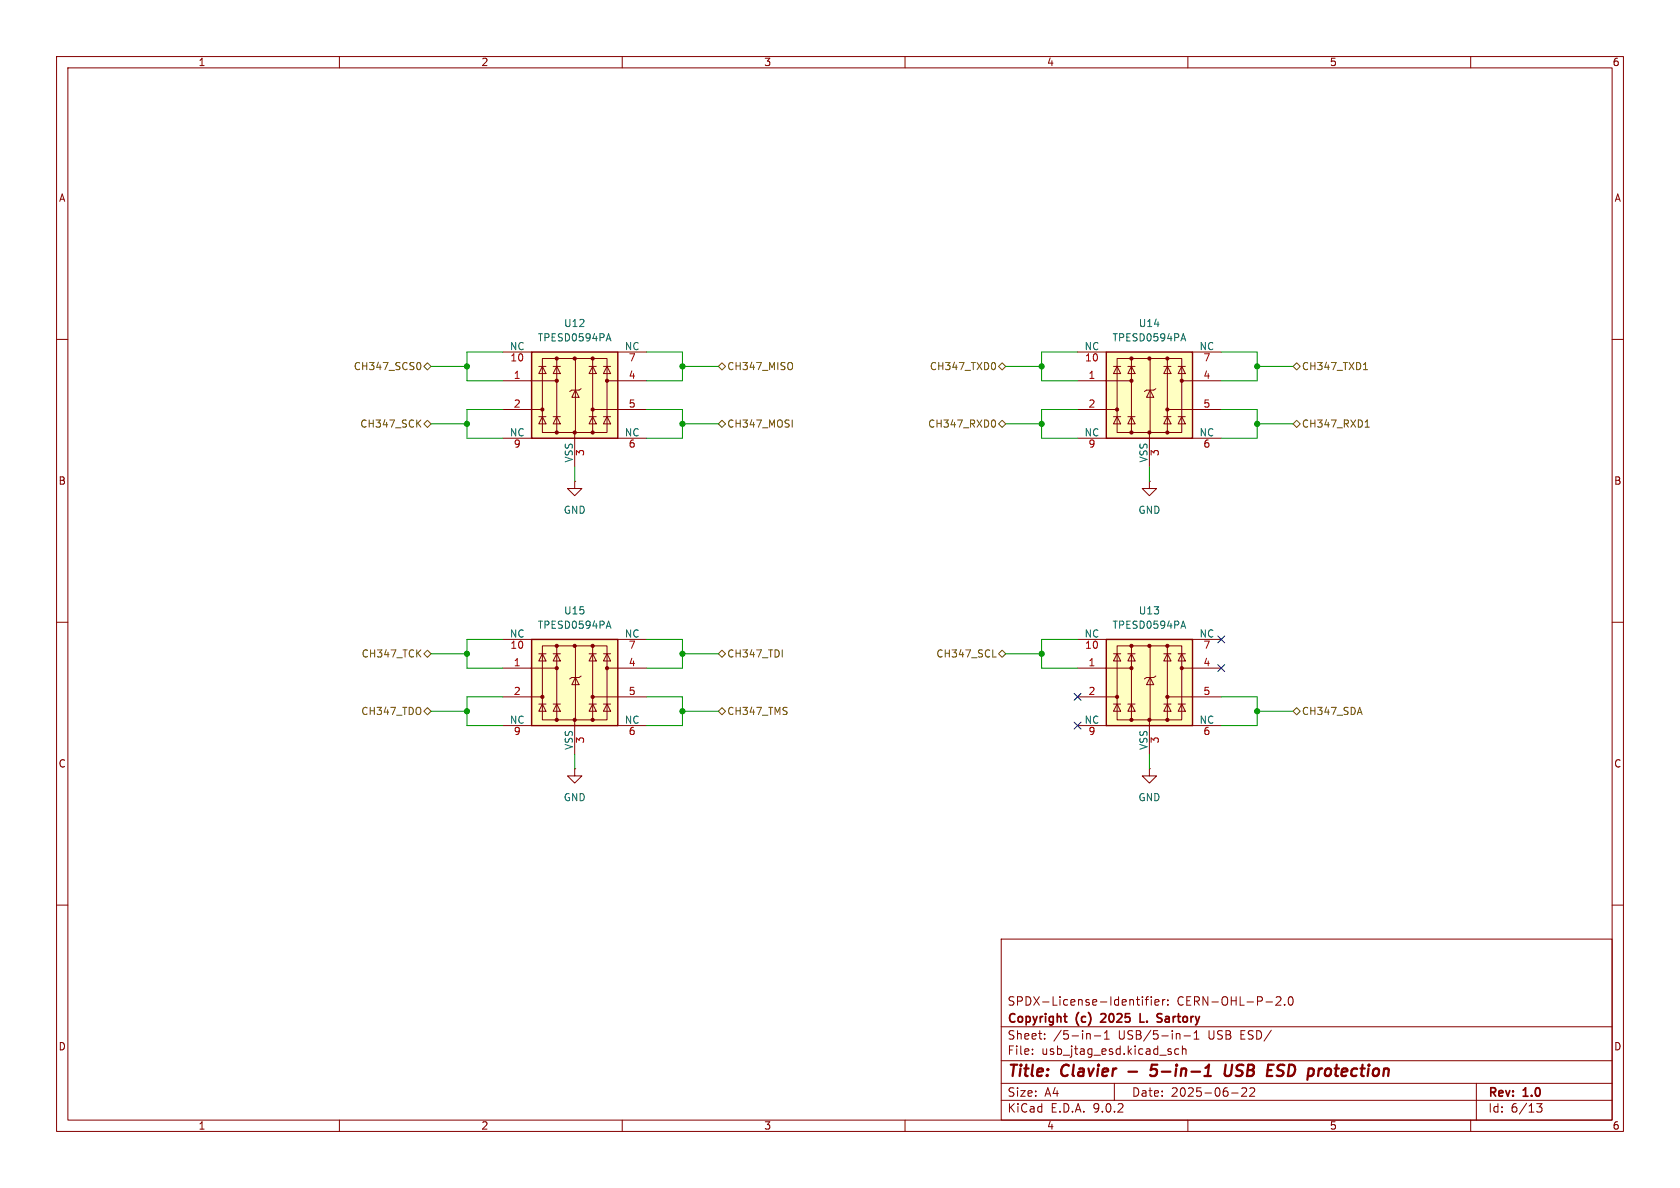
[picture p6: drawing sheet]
<svg xmlns="http://www.w3.org/2000/svg" width="297mm" height="210mm" viewBox="0 0 297 210" stroke-linecap="round" stroke-linejoin="round" font-family="sans-serif">
<g fill="none" stroke="#840000" stroke-width=".18">
<path d="M10 10h277v190h-277zM12 12h273v186h-273zM60 10v2M110 10v2M160 10v2M210 10v2M260 10v2M10 60h2M285 60h2M10 110h2M285 110h2M203.2 135.9v1.3h1.3l-1.3 1.2-1.3-1.2h1.3"/>
<path d="M203.2 135.9h.1M10 160h2M177 166h108v32h-108zM200.9 176.7h.6M201.3 177.7h.2M202 176.2v.1M202 176.7v1M202.5 176.7h.5M203 176.2l-.3 .2v1.3M203.5 176.2v.1M203.5 176.7v1M204.2 177.2l.7-.1-.1-.3-.4-.1-.2 .2v.7h.6"/>
<path d="M205.5 176.7v1M206 176.7l-.3 .1-.2 .2M206.5 177.6v.1M206.5 176.8v.1M225.6 176.3l.6-.1 .2 .1 .1 .3-1 1.1h1M227.1 177.6v.1M227.9 176.3l.2-.1a.81 .81 0 0 1 .6 .6 .81 .81 0 0 1-.3 .8l-.2 .1a.81 .81 0 0 1-.3-1.4zM285 160h2M60 198v2M110 198v2M160 198v2M177 194.5h108"/>
<path d="M177 191.5h108M177 187.5h108M177 181.5h108M182.5 186.3v.1M182.5 185.5v.1M184.7 183.6v.1M184.7 182.8v.1M192.3 182.7h.2l.2 .2v.8M193.5 183.1h1.1M195.2 183.7h.9M195.2 182.6l.5-.4v1.5M197 191.5v3"/>
<path d="M206.9 185.9l.2 .2-.2 .3M206.9 185.4l.1 .1M208.2 182.7h.2l.2 .2v.8M208.4 185.5l-.4-.1-.3 .3v.4l.1 .2h.6M209 185.5l.2-.1 .4 .1 .1 .9M209 184.9v1.5M209.3 183.1h1.2M210 198v2M211.1 183.7h.9M211.1 182.6l.4-.4v1.5M217.7 193.2h1.2M219.5 192.4l.6-.1 .2 .1 .1 .3-.9 1.1h.9"/>
<path d="M221 192.4l.5-.1 .2 .1 .1 .3-.9 1.1h.9M260 198v2M261 191.5v6.5M271.7 195.1h.9l-.5 .6 .4 .1v.7l-.2 .1-.6-.1"/>
</g>
<path d="M199.5 189.4h1.5M203.3 190l.3 .2 .7-.1M204.6 188.2h-1l-.2 1 .3-.2 .7 .1M212.9 190.2h1.2M213.3 188.7l.4-.5-.2 2M216.7 188.2l-.2 1.6 .1 .3a.66 .66 0 0 0 1-.3l.2-1.6M225.7 190.1l.3 .1 .6-.1M225.9 188.8l.1 .3 .6 .2M226.8 188.2h-.5l-.4 .4M234.4 189.1l-.2 .7 .2 .3" fill="none" stroke="#840000" stroke-width=".4"/>
<path d="M188.1 179.7h.5M194.7 179.3h-.1M195.4 179.8l-.8 .9h.9M201.6 179.2v1.5h.7M205.1 180l.3 .3-.1 .2-.2 .2M205.2 179.2l.2 .1M188.5 180.7h.1" fill="none" stroke="#840000" stroke-width=".3"/>
<path d="M195.6 62.2h15.2v15.3h-15.2z" fill="#ffffc2"/>
<g fill="none" stroke="#840000" stroke-width=".18">
<path d="M190.5 67.3h9.5M190.5 72.4h7M190.5 62.2h5.1M190.5 77.5h5.1M196.8 64.8h1.3M196.8 73.7h1.3M197.5 63.4h11.4v13.1h-11.4zM197.5 64.8l.6 1.2h-1.3zM197.5 73.7l.6 1.2h-1.3zM199.4 64.8h1.3M199.4 73.7h1.3M200 64.8l.7 1.2h-1.3z"/>
<path d="M200 73.7l.7 1.2h-1.3zM200 63.4v13.1M203.2 76.5v6.1M203.3 69l.7 1.2h-1.3zM203.3 63.4v13.1M204.3 68.7l-.3 .3h-1.3l-.4 .2M205.7 64.8h1.3M205.7 73.7h1.3M206.4 64.8l.6 1.2h-1.3zM206.4 73.7l.6 1.2h-1.3zM206.4 63.4v13.1M206.4 72.4h9.5"/>
<path d="M208.3 64.8h1.2M208.3 73.7h1.2M208.9 64.8l.6 1.2h-1.2zM208.9 73.7l.6 1.2h-1.2zM208.9 67.3h7M210.8 62.2h5.1M210.8 77.5h5.1M203.2 85.1v1.3h1.3l-1.3 1.2-1.3-1.2h1.3M203.2 85.1h.1"/>
</g>
<path d="M195.6 62.2h15.2v15.3h-15.2z" fill="none" stroke="#840000" stroke-width=".25"/>
<g fill="#840000" stroke="#840000" stroke-width=".18">
<circle cx="197.5" cy="72.4" r=".28"/>
<circle cx="200" cy="63.4" r=".28"/>
<circle cx="200" cy="67.3" r=".28"/>
<circle cx="200" cy="76.5" r=".28"/>
<circle cx="203.2" cy="63.4" r=".28"/>
<circle cx="203.2" cy="76.5" r=".28"/>
<circle cx="206.4" cy="63.4" r=".28"/>
<circle cx="206.4" cy="72.4" r=".28"/>
<circle cx="206.4" cy="76.5" r=".28"/>
<circle cx="208.9" cy="67.3" r=".28"/>
</g>
<path d="M208.9 59.9h.6M209.2 59l.4 1.3" fill="none" stroke="#006464" stroke-width=".18"/>
<path d="M94 62.2h15.2v15.3h-15.2z" fill="#ffffc2"/>
<g fill="none" stroke="#840000" stroke-width=".18">
<path d="M88.9 67.3h9.5M88.9 72.4h7M88.9 62.2h5.1M88.9 77.5h5.1M95.2 64.8h1.3M95.2 73.7h1.3M95.9 63.4h11.4v13.1h-11.4zM95.9 64.8l.6 1.2h-1.3zM95.9 73.7l.6 1.2h-1.3zM97.8 64.8h1.3M97.8 73.7h1.3M98.4 64.8l.7 1.2h-1.3z"/>
<path d="M98.4 73.7l.7 1.2h-1.3zM98.4 63.4v13.1M101.6 76.5v6.1M101.7 69l.7 1.2h-1.3zM101.7 63.4v13.1M102.7 68.7l-.3 .3h-1.3l-.4 .2M104.1 64.8h1.3M104.1 73.7h1.3M104.8 64.8l.6 1.2h-1.3zM104.8 73.7l.6 1.2h-1.3zM104.8 63.4v13.1M104.8 72.4h9.5"/>
<path d="M106.7 64.8h1.2M106.7 73.7h1.2M107.3 64.8l.6 1.2h-1.2zM107.3 73.7l.6 1.2h-1.2zM107.3 67.3h7M109.2 62.2h5.1M109.2 77.5h5.1"/>
</g>
<path d="M94 62.2h15.2v15.3h-15.2z" fill="none" stroke="#840000" stroke-width=".25"/>
<g fill="#840000" stroke="#840000" stroke-width=".18">
<circle cx="95.9" cy="72.4" r=".28"/>
<circle cx="98.4" cy="63.4" r=".28"/>
<circle cx="98.4" cy="67.3" r=".28"/>
<circle cx="98.4" cy="76.5" r=".28"/>
<circle cx="101.6" cy="63.4" r=".28"/>
<circle cx="101.6" cy="76.5" r=".28"/>
<circle cx="104.8" cy="63.4" r=".28"/>
<circle cx="104.8" cy="72.4" r=".28"/>
<circle cx="104.8" cy="76.5" r=".28"/>
<circle cx="107.3" cy="67.3" r=".28"/>
</g>
<path d="M107.3 59.9h.6M107.6 59l.4 1.3" fill="none" stroke="#006464" stroke-width=".18"/>
<path d="M94 113h15.2v15.3h-15.2z" fill="#ffffc2"/>
<g fill="none" stroke="#840000" stroke-width=".18">
<path d="M101.6 85.1v1.3h1.3l-1.3 1.2-1.3-1.2h1.3M101.6 85.1h.1M88.9 118.1h9.5M88.9 113h5.1M95.2 115.6h1.3M95.9 114.2h11.4v13.1h-11.4zM95.9 115.6l.6 1.2h-1.3zM97.8 115.6h1.3M98.4 115.6l.7 1.2h-1.3zM98.4 114.2v13.1M101.7 119.8l.7 1.2h-1.3zM101.7 114.2v13.1"/>
<path d="M102.7 119.5l-.3 .3h-1.3l-.4 .2M104.1 115.6h1.3M104.8 115.6l.6 1.2h-1.3zM104.8 114.2v13.1M106.7 115.6h1.2M107.3 115.6l.6 1.2h-1.2zM107.3 118.1h7M109.2 113h5.1M88.9 123.2h7M88.9 128.3h5.1M95.2 124.5h1.3M95.9 124.5l.6 1.2h-1.3z"/>
<path d="M97.8 124.5h1.3M98.4 124.5l.7 1.2h-1.3zM101.6 135.9v1.3h1.3l-1.3 1.2-1.3-1.2h1.3M101.6 135.9h.1M101.6 127.3v6.1M104.1 124.5h1.3M104.8 124.5l.6 1.2h-1.3zM104.8 123.2h9.5M106.7 124.5h1.2M107.3 124.5l.6 1.2h-1.2zM109.2 128.3h5.1"/>
</g>
<path d="M94 113h15.2v15.3h-15.2z" fill="none" stroke="#840000" stroke-width=".25"/>
<g fill="#840000" stroke="#840000" stroke-width=".18">
<circle cx="95.9" cy="123.2" r=".28"/>
<circle cx="98.4" cy="114.2" r=".28"/>
<circle cx="98.4" cy="118.1" r=".28"/>
<circle cx="98.4" cy="127.3" r=".28"/>
<circle cx="101.6" cy="114.2" r=".28"/>
<circle cx="101.6" cy="127.3" r=".28"/>
<circle cx="104.8" cy="114.2" r=".28"/>
<circle cx="104.8" cy="123.2" r=".28"/>
<circle cx="104.8" cy="127.3" r=".28"/>
<circle cx="107.3" cy="118.1" r=".28"/>
</g>
<path d="M107.3 110.7h.6M107.6 109.8l.4 1.3" fill="none" stroke="#006464" stroke-width=".18"/>
<path d="M195.6 113h15.2v15.3h-15.2z" fill="#ffffc2"/>
<g fill="none" stroke="#840000" stroke-width=".18">
<path d="M190.5 118.1h9.5M190.5 113h5.1M196.8 115.6h1.3M197.5 114.2h11.4v13.1h-11.4zM197.5 115.6l.6 1.2h-1.3zM199.4 115.6h1.3M200 115.6l.7 1.2h-1.3zM200 114.2v13.1M203.3 119.8l.7 1.2h-1.3zM203.3 114.2v13.1M204.3 119.5l-.3 .3h-1.3l-.4 .2M205.7 115.6h1.3"/>
<path d="M206.4 115.6l.6 1.2h-1.3zM206.4 114.2v13.1M208.3 115.6h1.2M208.9 115.6l.6 1.2h-1.2zM208.9 118.1h7M210.8 113h5.1M190.5 123.2h7M190.5 128.3h5.1M196.8 124.5h1.3M197.5 124.5l.6 1.2h-1.3zM199.4 124.5h1.3M200 124.5l.7 1.2h-1.3z"/>
<path d="M203.2 127.3v6.1M205.7 124.5h1.3M206.4 124.5l.6 1.2h-1.3zM206.4 123.2h9.5M208.3 124.5h1.2M208.9 124.5l.6 1.2h-1.2zM210.8 128.3h5.1"/>
</g>
<path d="M195.6 113h15.2v15.3h-15.2z" fill="none" stroke="#840000" stroke-width=".25"/>
<g fill="#840000" stroke="#840000" stroke-width=".18">
<circle cx="197.5" cy="123.2" r=".28"/>
<circle cx="200" cy="114.2" r=".28"/>
<circle cx="200" cy="118.1" r=".28"/>
<circle cx="200" cy="127.3" r=".28"/>
<circle cx="203.2" cy="114.2" r=".28"/>
<circle cx="203.2" cy="127.3" r=".28"/>
<circle cx="206.4" cy="114.2" r=".28"/>
<circle cx="206.4" cy="123.2" r=".28"/>
<circle cx="206.4" cy="127.3" r=".28"/>
<circle cx="208.9" cy="118.1" r=".28"/>
</g>
<path d="M208.9 110.7h.6M209.2 109.8l.4 1.3" fill="none" stroke="#006464" stroke-width=".18"/>
<g fill="none" stroke="#725600" stroke-width=".18">
<path d="M73.9 74.8l.5 .7M74.1 64.1a.79 .79 0 0 1 0 1.2M74.4 74.2l-.7 .8M74.9 64.8l.7-.7 .6 .7-.6 .6zM75.6 74.3l.6 .6-.6 .7-.7-.7zM127 64.8l.6-.7 .7 .7-.7 .6zM127.6 74.3l.7 .6-.7 .7-.6-.7zM139.9 64.1a.9 .9 0 0 1 0 1.2M140.1 74.2v1.3M175.7 74.2a.79 .79 0 0 1 0 1.3M175.8 64.1l.2 .5-.2 .7M176.5 64.8l.7-.7 .6 .7-.6 .6z"/>
<path d="M177.2 74.3l.6 .6-.6 .7-.7-.7zM228.6 64.8l.6-.7 .7 .7-.7 .6zM229.2 74.3l.7 .6-.7 .7-.6-.7zM241 65.3h.8M241.3 64.3l.1-.2v1.2M241.3 75.5h.8M241.5 74.5l.2-.3v1.3M74.9 115.6l.7-.7 .6 .7-.6 .6zM127 115.6l.6-.7 .7 .7-.7 .6zM138.3 114.9v1.2M175.5 116.1h.6M176.5 115.6l.7-.7 .6 .7-.6 .6z"/>
<path d="M74.9 125.7l.7-.6 .6 .6-.6 .7zM127 125.7l.6-.6 .7 .6-.7 .7zM228.6 125.7l.6-.6 .7 .6-.7 .7zM240.4 125l.4 1.3"/>
</g>
<g fill="none" stroke="#009600" stroke-width=".18">
<path d="M76.2 74.9h6.3M76.2 64.8h6.3M88.9 62.2h-6.4v5.1h6.4M88.9 72.4h-6.4v5.1h6.4M114.3 62.2h6.3v5.1h-6.3M114.3 72.4h6.3v5.1h-6.3M120.6 74.9h6.4M120.6 64.8h6.4M177.8 74.9h6.3M177.8 64.8h6.3M190.5 62.2h-6.4v5.1h6.4M190.5 72.4h-6.4v5.1h6.4"/>
<path d="M215.9 62.2h6.3v5.1h-6.3M215.9 72.4h6.3v5.1h-6.3M222.2 74.9h6.4M222.2 64.8h6.4M101.6 82.6v2.5M203.2 82.6v2.5M76.2 115.6h6.3M88.9 113h-6.4v5.1h6.4M114.3 113h6.3v5.1h-6.3M120.6 115.6h6.4M177.8 115.6h6.3M190.5 113h-6.4v5.1h6.4"/>
<path d="M76.2 125.7h6.3M88.9 123.2h-6.4v5.1h6.4M101.6 133.4v2.5M114.3 123.2h6.3v5.1h-6.3M120.6 125.7h6.4M203.2 133.4v2.5M215.9 123.2h6.3v5.1h-6.3M222.2 125.7h6.4"/>
</g>
<path d="M215.3 117.5l1.2 1.2M215.3 112.4l1.2 1.2M216.5 117.5l-1.2 1.2M216.5 112.4l-1.2 1.2M189.9 122.6l1.2 1.2M189.9 127.7l1.2 1.2M191.1 122.6l-1.2 1.2M191.1 127.7l-1.2 1.2" fill="none" stroke="#000084" stroke-width=".18"/>
<g fill="#009600" stroke="#009600" stroke-width=".18">
<circle cx="184.1" cy="74.9" r=".46"/>
<circle cx="222.2" cy="64.8" r=".46"/>
<circle cx="184.1" cy="64.8" r=".46"/>
<circle cx="222.2" cy="74.9" r=".46"/>
<circle cx="82.5" cy="74.9" r=".46"/>
<circle cx="120.6" cy="64.8" r=".46"/>
<circle cx="82.5" cy="64.8" r=".46"/>
<circle cx="120.6" cy="74.9" r=".46"/>
<circle cx="120.6" cy="115.6" r=".46"/>
<circle cx="82.5" cy="125.7" r=".46"/>
<circle cx="82.5" cy="115.6" r=".46"/>
<circle cx="120.6" cy="125.7" r=".46"/>
<circle cx="184.1" cy="115.6" r=".46"/>
<circle cx="222.2" cy="125.7" r=".46"/>
</g>
<g font-size="2.8" fill="#840000">
<text x="178" y="190.9">Title:</text>
<text x="187.7" y="190.9">Clavier</text>
<text x="205.1" y="190.9">5-in-1</text>
<text x="218.9" y="190.9">USB</text>
<text x="227.2" y="190.9">ESD</text>
<text x="235.3" y="190.9">protection</text>
</g>
<g font-size="2.1" fill="#840000">
<text x="178" y="178">SPDX-License-Identifier:</text>
<text x="208" y="178">CERN-OHL-P-2.0</text>
<text x="178" y="184">Sheet:</text>
<text x="178" y="181.2">Copyright</text>
<text x="186.2" y="184">/5-in-1</text>
<text x="190.3" y="181.2">(c)</text>
<text x="195.3" y="181.2">2025</text>
<text x="197.7" y="184">USB/5-in-1</text>
<text x="202.8" y="181.2">L.</text>
<text x="206.5" y="181.2">Sartory</text>
<text x="213.8" y="184">USB</text>
<text x="219.6" y="184">ESD/</text>
<text x="178" y="186.7">File:</text>
<text x="184.1" y="186.7">usb_jtag_esd.kicad_sch</text>
<text x="178" y="196.9">KiCad</text>
<text x="178" y="194.1">Size:</text>
<text x="184.7" y="194.1">A4</text>
<text x="185.7" y="196.9">E.D.A.</text>
<text x="193.3" y="196.9">9.0.2</text>
<text x="200" y="194.1">Date:</text>
<text x="207" y="194.1">2025-06-22</text>
<text x="263" y="194.3">Rev:</text>
<text x="263" y="196.9">Id:</text>
<text x="267.1" y="196.9">6/13</text>
<text x="269.4" y="194.3">1.0</text>
</g>
<g font-size="1.8" fill="#840000">
<text x="35" y="11.9">1</text>
<text x="85" y="11.9">2</text>
<text x="135" y="11.9">3</text>
<text x="185" y="11.9">4</text>
<text x="235" y="11.9">5</text>
<text x="285" y="11.9">6</text>
<text x="10.3" y="35.9">A</text>
<text x="285.3" y="35.9">A</text>
<text x="10.3" y="85.9">B</text>
<text x="285.3" y="85.9">B</text>
<text x="10.3" y="135.9">C</text>
<text x="285.3" y="135.9">C</text>
<text x="10.3" y="185.9">D</text>
<text x="285.3" y="185.9">D</text>
<text x="35" y="199.9">1</text>
<text x="85" y="199.9">2</text>
<text x="135" y="199.9">3</text>
<text x="185" y="199.9">4</text>
<text x="235" y="199.9">5</text>
<text x="285" y="199.9">6</text>
</g>
<g font-size="1.8" fill="#006464">
<text x="99.6" y="58">U12</text>
<text x="201.2" y="58">U14</text>
<text x="90" y="62">NC</text>
<text x="95" y="60.6">TPESD0594PA</text>
<text x="110.4" y="62">NC</text>
<text x="191.6" y="62">NC</text>
<text x="196.6" y="60.6">TPESD0594PA</text>
<text x="212" y="62">NC</text>
<text x="90" y="77.2">NC</text>
<text x="110.4" y="77.2">NC</text>
<text x="191.6" y="77.2">NC</text>
<text x="212" y="77.2">NC</text>
<text x="101.3" y="81.9" transform="rotate(-90 101.3 81.9)">VSS</text>
<text x="202.9" y="81.9" transform="rotate(-90 202.9 81.9)">VSS</text>
<text x="99.6" y="91">GND</text>
<text x="201.2" y="91">GND</text>
<text x="90" y="112.8">NC</text>
<text x="95" y="111.4">TPESD0594PA</text>
<text x="99.6" y="108.8">U15</text>
<text x="110.4" y="112.8">NC</text>
<text x="191.6" y="112.8">NC</text>
<text x="196.6" y="111.4">TPESD0594PA</text>
<text x="201.2" y="108.8">U13</text>
<text x="212" y="112.8">NC</text>
<text x="90" y="128">NC</text>
<text x="110.4" y="128">NC</text>
<text x="191.6" y="128">NC</text>
<text x="212" y="128">NC</text>
<text x="101.3" y="132.7" transform="rotate(-90 101.3 132.7)">VSS</text>
<text x="202.9" y="132.7" transform="rotate(-90 202.9 132.7)">VSS</text>
<text x="99.6" y="141.8">GND</text>
<text x="201.2" y="141.8">GND</text>
</g>
<g font-size="1.8" fill="#725600">
<text x="62.4" y="65.6">CH347_SCS0</text>
<text x="128.5" y="65.6">CH347_MISO</text>
<text x="164.3" y="65.6">CH347_TXD0</text>
<text x="230.1" y="65.6">CH347_TXD1</text>
<text x="63.6" y="75.8">CH347_SCK</text>
<text x="128.5" y="75.8">CH347_MOSI</text>
<text x="164" y="75.8">CH347_RXD0</text>
<text x="230.1" y="75.8">CH347_RXD1</text>
<text x="63.8" y="116.4">CH347_TCK</text>
<text x="128.5" y="116.4">CH347_TDI</text>
<text x="165.4" y="116.4">CH347_SCL</text>
<text x="63.8" y="126.6">CH347_TDO</text>
<text x="128.5" y="126.6">CH347_TMS</text>
<text x="230.1" y="126.6">CH347_SDA</text>
</g>
<g font-size="1.8" fill="#a90000">
<text x="90.1" y="64.2">10</text>
<text x="111.1" y="64.2">7</text>
<text x="191.7" y="64.2">10</text>
<text x="212.7" y="64.2">7</text>
<text x="90.7" y="67.1">1</text>
<text x="111.1" y="67.1">4</text>
<text x="192.3" y="67.1">1</text>
<text x="212.7" y="67.1">4</text>
<text x="90.7" y="72.1">2</text>
<text x="111.1" y="72.1">5</text>
<text x="192.3" y="72.1">2</text>
<text x="212.7" y="72.1">5</text>
<text x="90.7" y="79.5">9</text>
<text x="103.6" y="80.7" transform="rotate(-90 103.6 80.7)">3</text>
<text x="111.1" y="79.5">6</text>
<text x="192.3" y="79.5">9</text>
<text x="205.2" y="80.7" transform="rotate(-90 205.2 80.7)">3</text>
<text x="212.7" y="79.5">6</text>
<text x="90.1" y="115">10</text>
<text x="90.7" y="117.9">1</text>
<text x="111.1" y="115">7</text>
<text x="111.1" y="117.9">4</text>
<text x="191.7" y="115">10</text>
<text x="192.3" y="117.9">1</text>
<text x="212.7" y="115">7</text>
<text x="212.7" y="117.9">4</text>
<text x="90.7" y="122.9">2</text>
<text x="111.1" y="122.9">5</text>
<text x="192.3" y="122.9">2</text>
<text x="212.7" y="122.9">5</text>
<text x="90.7" y="130.3">9</text>
<text x="103.6" y="131.5" transform="rotate(-90 103.6 131.5)">3</text>
<text x="111.1" y="130.3">6</text>
<text x="192.3" y="130.3">9</text>
<text x="205.2" y="131.5" transform="rotate(-90 205.2 131.5)">3</text>
<text x="212.7" y="130.3">6</text>
</g>
</svg>
